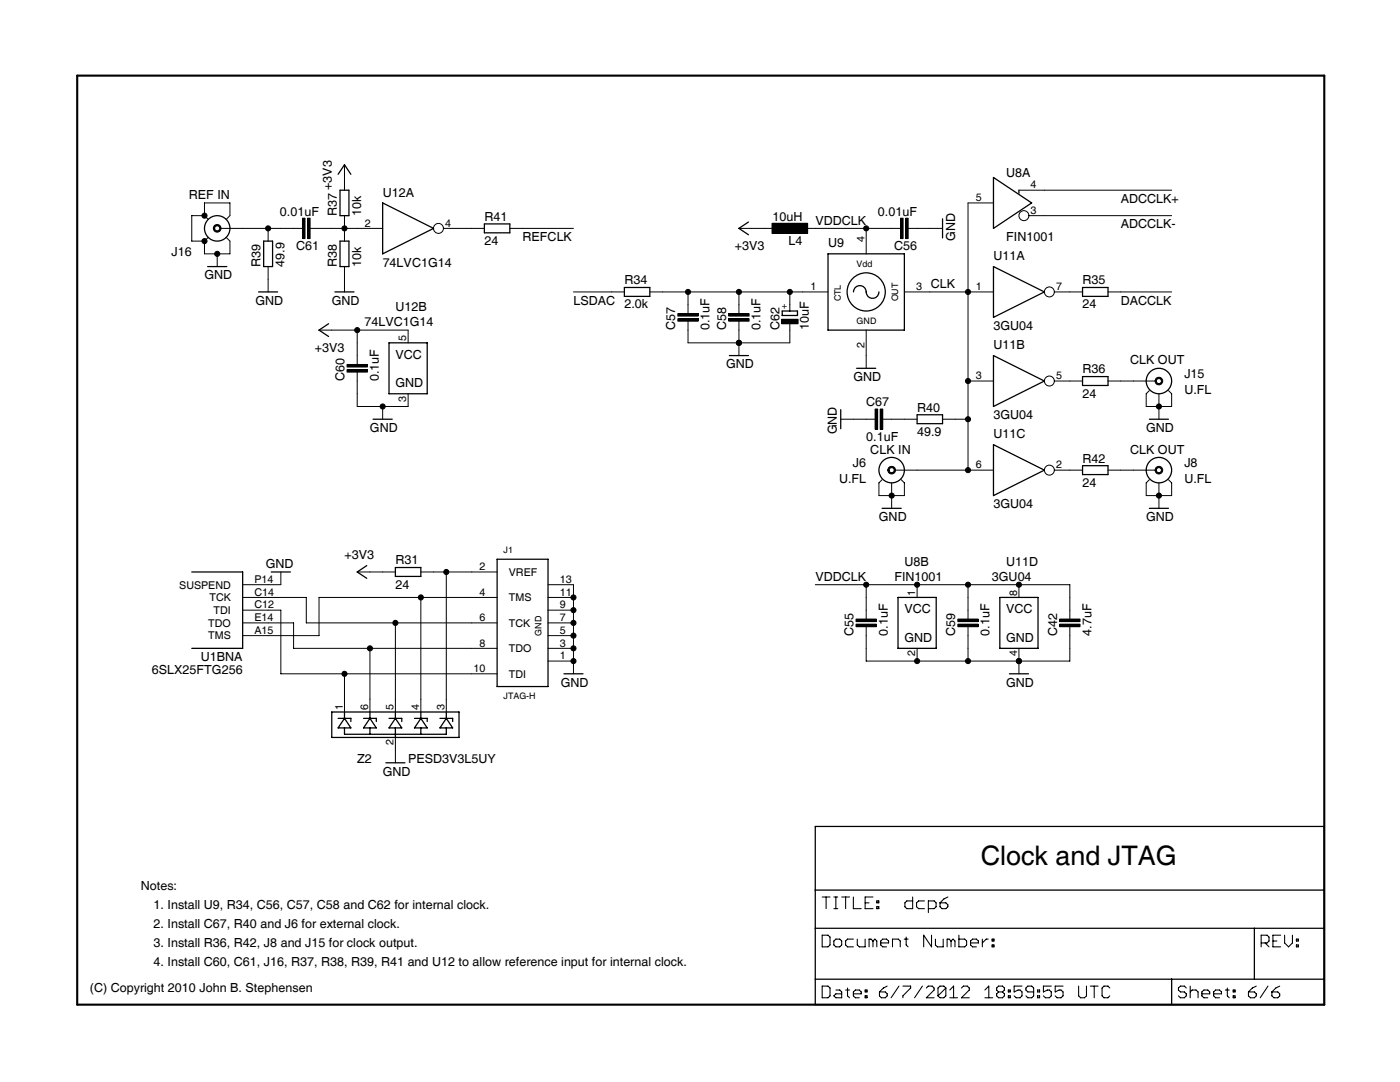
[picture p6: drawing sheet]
<svg xmlns="http://www.w3.org/2000/svg" width="279mm" height="216mm" viewBox="0 0 279 216" stroke-linecap="round" stroke-linejoin="round" font-family="sans-serif">
<path d="M15.4 15.1h248.9v185.4h-248.9z" fill="none" stroke="#000" stroke-width=".42"/>
<g fill="none" stroke="#000" stroke-width=".25">
<path d="M67.5 34.8l1.2-1.9 1.3 1.9M67.9 38h1.7v5h-1.7zM198.3 35.4l7.6 5.1-7.6 5.1zM203.3 38v.6M41.4 53.2h3.9M51.6 58.3h3.8M52.6 48.1h1.8v5.1h-1.8zM66.8 58.3h3.9M67.9 48.1h1.7v5.1h-1.7zM76.4 40.5l10.1 5.1-10.1 5.1zM96.7 44.7h5v1.8h-5zM124.6 57.4h5.1v1.7h-5.1z"/>
<path d="M149.4 44.3l-1.9 1.3 1.9 1.2M165.2 50.7h15.3v15.2h-15.3zM170.3 58.3a1.27 1.27 0 0 1 1.3-1.3 1.27 1.27 0 0 1 1.3 1.3 1.27 1.27 0 0 0 1.2 1.2 1.27 1.27 0 0 0 1.3-1.2M188.1 43.7v3.8M198.3 53.2l10.1 5.1-10.1 5zM216 57.4h5.1v1.7h-5.1zM65.6 64.6l-1.9 1.3 1.9 1.2M77.6 68.4h7.7v10.2h-7.7zM145.6 71h3.8M156.1 62.1h3.1v.8h-3.1zM171 73.5h3.8M198.3 71l10.1 5-10.1 5.1z"/>
<path d="M216 75.1h5.1v1.8h-5.1zM74.5 83.7h3.8M167.8 81.7v3.9M183 82.8h5.1v1.7h-5.1zM198.3 88.7l10.1 5.1-10.1 5.1zM216 92.9h5.1v1.8h-5.1zM229.4 83.7h3.8M38.3 114.1h10.1v15.3h-10.1M54.1 114.1h3.9M73.2 112.9l-1.9 1.2 1.9 1.3M78.9 113.2h5.1v1.8h-5.1zM99.2 111.6h10.2v25.4h-10.2z"/>
<path d="M176 101.4h3.9M179.2 119.2h7.6v10.2h-7.6zM199.5 119.2h7.7v10.2h-7.7zM229.4 101.4h3.8M112.5 134.5h3.9M201.4 134.5h3.9M66.2 142.1h25.4v5.1h-25.4zM67.5 143.3h2.5v.7M68.7 143.3l1.3 1.9h-2.5zM68.7 145.2v1.3h20.4v-1.3M68.7 142.1v1.2M72.6 143.3h2.5v.7"/>
<path d="M73.8 143.3l1.3 1.9h-2.5zM73.8 142.1v1.2M73.8 145.2v1.3M77 152.2h3.8M77.6 143.3h2.6v.7M78.9 143.3l1.3 1.9h-2.6zM78.9 145.2v2M78.9 142.1v1.2M82.7 143.3h2.6v.7M84 143.3l1.3 1.9h-2.6zM84 142.1v1.2M84 145.2v1.3"/>
<path d="M87.8 143.3h2.5v.7M89.1 143.3l1.2 1.9h-2.5zM89.1 142.1v1.2M162.7 164.9h101.6v35.6h-101.6zM162.7 177.6h101.6M162.7 185.2h101.6M162.7 195.4h101.6M233.8 195.4v5.1M250.3 185.2v10.2"/>
<circle cx="43.4" cy="45.6" r="2.54"/>
<circle cx="172.9" cy="58.3" r="3.8"/>
<circle cx="231.3" cy="76" r="2.54"/>
<circle cx="177.9" cy="93.8" r="2.54"/>
<circle cx="231.3" cy="93.8" r="2.54"/>
</g>
<g fill="none" stroke="#000" stroke-width=".21">
<path d="M164.1 179h1.6M164.9 179v2.3M166.4 179h.8M166.8 179v2.3M168 179h1.5M168.8 179v2.3M170.3 179v2.3h1.6M174.2 179h-1.5v2.3h1.5M175 179.8h.4v.3h-.4zM182.1 179v2.3h-1.1l-.4-.4v-.8l.4-.3h1.1M184.5 179.8h-1.2l-.4 .3v.8l.4 .4h1.2M189.2 179l-.8 .4-.8 .7"/>
<path d="M164.1 186.6h1.1l.5 .4v1.6l-.5 .3h-1.1zM164.1 196.8h1.1l.5 .3v1.6l-.5 .4h-1.1zM166.4 187.8l.4-.4h.8l.4 .4v.8l-.4 .3h-.8l-.4-.3zM166.4 181.3h.8M166.8 197.5h.8l.4 .4v1.2h-1.2l-.4-.4 .4-.4h1.2M168.8 197.5h.7M169.1 197.1v1.6l.4 .4M170.3 198.3h1.6v-.4l-.4-.4h-.8l-.4 .4v.8l.4 .4h.8M170.3 187.4h-1.2l-.3 .4v.8l.3 .3h1.2M171.1 187.4v1.2l.4 .3h1.2v-1.5M172.7 198.7h.3v.4h-.3zM172.7 197.5h.3v.4h-.3z"/>
<path d="M172.7 180.1h.7M174.2 187.8l-.4-.4h-.4v1.5M174.2 187.8l.4-.4 .4 .4v1.1M174.2 187.8v1.1M175 180.9h.4v.4h-.4zM175.5 197.9h1.2l.4 .4v.4l-.4 .4h-.8l-.4-.4zM175.8 188.2h1.5v-.4l-.4-.4h-.7l-.4 .4v.8l.4 .3h.7M177.1 196.8l-.8 .3-.8 .8M178.1 188.9v-1.5h1.2l.4 .4v1.1M179.4 196.8l-1.6 2.3M180.2 196.8h1.5v.3l-1.5 1.6v.4M180.4 187.4h.8"/>
<path d="M180.8 187v1.6l.4 .3M184.1 196.8l-1.6 2.3M184.9 197.1l.4-.3h.7l.4 .3v.4l-1.5 1.6h1.5M185.3 181.3h1.1l.4-.4v-.8l-.4-.3h-1.1v2.3M185.9 186.6v2.3l-1.6-2.3v2.3M186.7 187.4v1.2l.4 .3h1.1v-1.5M187.6 180.1h1.2l.4 .5v.3l-.4 .4h-.8l-.4-.4zM188.8 197.1v1.6l-.4 .4h-.8l-.4-.4M188.8 197.1l-.4-.3h-.8l-.4 .3v1.6M188.8 197.1l-1.6 1.6M189.5 199.1h1.6M189.5 197.5l.8-.7v2.3"/>
<path d="M189.8 187.8l-.4-.4h-.4v1.5M189.8 187.8v1.1M189.8 187.8l.4-.4 .4 .4v1.1M191.4 186.6v2.3h1.1l.4-.3v-.8l-.4-.4h-1.1M191.9 197.1l.4-.3h.7l.4 .3v.4l-1.5 1.6h1.5M193.7 188.2h1.6v-.4l-.4-.4h-.8l-.4 .4v.8l.4 .3h.8M196 187.4v1.5M196.6 199.1h1.5M196.6 197.5l.7-.7v2.3M197.2 187.4h-.4l-.8 .8M198 188.6h.4v.3h-.4zM198 187.4h.4v.4h-.4z"/>
<path d="M199.3 197.9l-.4 .4v.4l.4 .4h.8l.3-.4v-.4l-.3-.4M199.3 197.9l-.4-.4v-.4l.4-.3h.8l.3 .3v.4l-.3 .4M199.3 197.9h.8M201.2 198.7h.4v.4h-.4zM201.2 197.5h.4v.4h-.4zM204 196.8h-1.6v1.1l.8-.4h.4l.4 .4v.8l-.4 .4h-.8l-.4-.4M206.3 197.9h-1.2l-.4-.4v-.4l.4-.3h.8l.4 .3v1.6l-.4 .4h-.8l-.4-.4M207.1 198.7h.4v.4h-.4zM207.1 197.5h.4v.4h-.4zM209.8 196.8h-1.6v1.1l.8-.4h.4l.4 .4v.8l-.4 .4h-.8l-.4-.4M212.2 196.8h-1.6v1.1l.8-.4h.4l.4 .4v.8l-.4 .4h-.8l-.4-.4M215.3 196.8v1.9l.3 .4h.8l.4-.4v-1.9"/>
<path d="M217.6 196.8h1.6M218.4 196.8v2.3M221.5 197.1l-.4-.3h-.8l-.4 .3v1.6l.4 .4h.8l.4-.4M236.7 197.1l-.3-.3h-.8l-.4 .3v.4l.4 .4h.8l.3 .4v.4l-.3 .4h-.8l-.4-.4M237.5 197.9l.4-.4h.8l.4 .4v1.2M237.5 196.8v2.3M239.9 198.3h1.5v-.4l-.4-.4h-.7l-.4 .4v.8l.4 .4h.7M242.2 198.3h1.6v-.4l-.4-.4h-.8l-.4 .4v.8l.4 .4h.8M244.5 197.5h.8M244.9 197.1v1.6l.4 .4M246.1 198.7h.4v.4h-.4zM246.1 197.5h.4v.4h-.4z"/>
<path d="M249.2 197.9h1.1l.4 .4v.4l-.4 .4h-.7l-.4-.4zM250.7 196.8l-.8 .3-.7 .8M251.7 188.2h1.2l.4-.4v-.8l-.4-.4h-1.2v2.3M252.5 188.2l.8 .7M253 196.8l-1.5 2.3M253.8 197.9h1.2l.4 .4v.4l-.4 .4h-.8l-.4-.4zM254 187.8h.8M255.4 196.8l-.8 .3-.8 .8M255.6 186.6h-1.6v2.3h1.6M256.4 186.6v1.6l.8 .7 .7-.7v-1.6M258.7 188.6h.4v.3h-.4zM258.7 187.4h.4v.4h-.4z"/>
</g>
<g fill="none" stroke="#000" stroke-width=".2">
<path d="M68.7 32.9v5.1M203.3 38h30.5M40.8 43v-2.5h5.1v2.5l-.8 .8M40.8 43h-2.5v5.1h2.5M40.8 43l.8 .8M41.6 47.3l-.8 .8M42.7 45.1a.76 .76 0 0 1 1.2 0 .76 .76 0 0 1-.3 1.2 .76 .76 0 0 1-1-.7h.2a.51 .51 0 0 1 .8-.5 .51 .51 0 0 1 .1 .9 .51 .51 0 0 1-.8-.3l-.1-.1h-.2zM43.3 50.7v2.5M44 45.6h16.4M45.1 47.3l.8 .8v2.6h-5.1v-2.6M53.5 45.6v2.5M53.5 53.2v5.1"/>
<path d="M60.4 43.5h.5v4.1h-.5zM61.4 43.5h.5v4.1h-.5zM61.9 45.6h14.5M68.7 43v5.1M68.7 53.2v5.1M88.5 45.6h8.2M101.7 45.6h12.7M114.4 58.3h10.2M129.7 58.3h35.5M137.3 58.3v4.3M147.5 45.6h7.6M147.5 58.3v4.3"/>
<path d="M154.1 44.6h7.1v2h-7.1zM157.6 58.3v3.8M160.2 45.6h19.5M172.9 45.6v5.1M179.7 43.5h.5v4.1h-.5zM180.5 58.3h17.8M180.7 43.5h.6v4.1h-.6zM181.3 45.6h6.8M198.3 40.5h-5.1v35.5M205.3 43h28.5M210.4 58.3h5.6M221.1 58.3h12.7"/>
<path d="M63.7 65.9h17.7v2.5M69.3 72.7h4v.5h-4zM69.3 73.7h4v.6h-4zM71.3 74.3v6.8h10.1v-2.5M71.3 65.9v6.8M135.3 62.6h4v.5h-4zM135.3 63.6h4v.5h-4zM137.3 64.1v4.3h20.3v-3.8M145.4 62.6h4.1v.5h-4.1zM145.4 63.6h4.1v.5h-4.1zM147.5 64.1v6.9M156 63.7h3.3v.9h-3.3z"/>
<path d="M172.9 65.9v7.6M193.2 76v17.8M193.2 76h5.1M210.4 76h5.6M221.1 76h9.6M229.4 77.9l-.7 .7v2.5h5.1v-2.5l-.6-.7M230.6 75.6a.76 .76 0 0 1 1.3 0l.2 .4a.76 .76 0 0 1-.8 .8 .76 .76 0 0 1-.8-.8h.3l.3-.4 .3-.1 .3 .2 .1 .3-.1 .4-.6 .1-.3-.5h-.3zM231.3 78.6v5.1M76.4 81.1v2.6M167.8 83.7h6.8M174.6 81.6h.6v4.1h-.6zM175.7 81.6h.5v4.1h-.5z"/>
<path d="M176 95.7l-.6 .7v2.5h5.1v-2.5l-.6-.7M176.2 83.7h6.8M177.3 93.4a.76 .76 0 0 1 1.2-.1 .76 .76 0 0 1-.3 1.2 .76 .76 0 0 1-1-.7h.2l.4-.5 .5 .2 .2 .3-.2 .3-.5 .2-.2-.2-.2-.3h-.2zM177.9 96.4v5M178.6 93.8h19.7M188.1 83.7h5.1M210.4 93.8h5.6M221.1 93.8h9.6M229.4 95.7l-.7 .7v2.5h5.1v-2.5l-.6-.7M230.6 93.4a.76 .76 0 0 1 1.3 0l.2 .4a.76 .76 0 0 1-.6 .7 .76 .76 0 0 1-.8-.3l-.2-.4h.3l.1-.3 .2-.2 .6 .2 .1 .3-.1 .4-.6 .1-.3-.5h-.3zM231.3 96.4v5M48.4 119.2h12.7v5.1h38.1"/>
<path d="M56 114.1v2.6h-7.6M71.3 114.1h7.6M84 114.1h15.2M84 119.2v22.9M89.1 114.1v28M99.2 119.2h-35.5v7.6h-15.3M109.4 116.7h5v17.8M109.4 119.2h5M162.7 116.7h50.8v6.8M172.9 116.7v6.8M183 116.7v2.5M193.2 116.7v6.8"/>
<path d="M203.3 116.7v2.5M48.4 121.8h7.6v12.7h43.2M48.4 124.3h10.2v5.1h40.6M68.7 134.5v7.6M73.8 129.4v12.7M78.9 124.3v17.8M109.4 121.8h5M109.4 124.3h5M109.4 126.8h5M109.4 129.4h5M109.4 131.9h5M170.8 123.5h4.1v.5h-4.1z"/>
<path d="M170.8 124.5h4.1v.6h-4.1zM172.9 125.1v6.8h40.6v-6.8M183 129.4v2.5M191.2 123.5h4v.5h-4zM191.2 124.5h4v.6h-4zM193.2 125.1v6.8M203.3 129.4v5.1M211.5 123.5h4v.5h-4zM211.5 124.5h4v.6h-4zM78.9 147.2v5"/>
<circle cx="40.8" cy="48.1" r=".51"/>
<circle cx="40.8" cy="43" r=".51"/>
<circle cx="43.4" cy="50.7" r=".51"/>
<circle cx="53.5" cy="45.6" r=".51"/>
<circle cx="68.8" cy="45.6" r=".51"/>
<circle cx="87.5" cy="45.6" r="1"/>
<circle cx="137.3" cy="58.3" r=".51"/>
<circle cx="147.5" cy="58.3" r=".51"/>
<circle cx="157.6" cy="58.3" r=".51"/>
<circle cx="172.9" cy="45.6" r=".51"/>
<circle cx="193.2" cy="58.3" r=".51"/>
<circle cx="204.3" cy="43" r="1"/>
<circle cx="209.4" cy="58.3" r="1"/>
<circle cx="71.3" cy="65.9" r=".51"/>
<circle cx="147.5" cy="68.4" r=".51"/>
<circle cx="193.2" cy="76" r=".51"/>
<circle cx="209.4" cy="76" r="1"/>
<circle cx="76.4" cy="81.1" r=".51"/>
<circle cx="177.9" cy="98.9" r=".51"/>
<circle cx="193.2" cy="83.7" r=".51"/>
<circle cx="193.2" cy="93.8" r=".51"/>
<circle cx="209.4" cy="93.8" r="1"/>
<circle cx="231.3" cy="81.1" r=".51"/>
<circle cx="231.3" cy="98.9" r=".51"/>
<circle cx="84" cy="119.2" r=".51"/>
<circle cx="89.1" cy="114.1" r=".51"/>
<circle cx="114.4" cy="119.2" r=".51"/>
<circle cx="172.9" cy="116.7" r=".51"/>
<circle cx="183" cy="116.7" r=".51"/>
<circle cx="193.2" cy="116.7" r=".51"/>
<circle cx="203.3" cy="116.7" r=".51"/>
<circle cx="68.8" cy="134.5" r=".51"/>
<circle cx="73.8" cy="129.4" r=".51"/>
<circle cx="78.9" cy="124.3" r=".51"/>
<circle cx="114.4" cy="126.8" r=".51"/>
<circle cx="114.4" cy="124.3" r=".51"/>
<circle cx="114.4" cy="121.8" r=".51"/>
<circle cx="114.4" cy="129.4" r=".51"/>
<circle cx="114.4" cy="131.9" r=".51"/>
<circle cx="183" cy="131.9" r=".51"/>
<circle cx="193.2" cy="131.9" r=".51"/>
<circle cx="203.3" cy="131.9" r=".51"/>
</g>
<g fill="#000">
<path d="M60.4 43.5h.5v4.1h-.5zM61.4 43.5h.5v4.1h-.5zM154.1 44.6h7.1v2h-7.1zM179.7 43.5h.5v4.1h-.5zM180.7 43.5h.6v4.1h-.6zM69.3 72.7h4v.5h-4zM69.3 73.7h4v.6h-4zM135.3 62.6h4v.5h-4zM135.3 63.6h4v.5h-4zM145.4 62.6h4.1v.5h-4.1zM145.4 63.6h4.1v.5h-4.1zM156 63.7h3.3v.9h-3.3z"/>
<path d="M174.6 81.6h.6v4.1h-.6zM175.7 81.6h.5v4.1h-.5zM170.8 123.5h4.1v.5h-4.1zM170.8 124.5h4.1v.6h-4.1zM191.2 123.5h4v.5h-4zM191.2 124.5h4v.6h-4zM211.5 123.5h4v.5h-4zM211.5 124.5h4v.6h-4z"/>
</g>
<g fill="#000">
<path d="M42.7 45.1a.76 .76 0 0 1 1.2 0 .76 .76 0 0 1-.3 1.2 .76 .76 0 0 1-1-.7h.2a.51 .51 0 0 1 .8-.5 .51 .51 0 0 1 .1 .9 .51 .51 0 0 1-.8-.3l-.1-.1h-.2z" fill-rule="evenodd"/>
<path d="M230.6 75.6a.76 .76 0 0 1 1.3 0l.2 .4a.76 .76 0 0 1-.8 .8 .76 .76 0 0 1-.8-.8h.3l.3-.4 .3-.1 .3 .2 .1 .3-.1 .4-.6 .1-.3-.5h-.3z" fill-rule="evenodd"/>
<path d="M177.3 93.4a.76 .76 0 0 1 1.2-.1 .76 .76 0 0 1-.3 1.2 .76 .76 0 0 1-1-.7h.2l.4-.5 .5 .2 .2 .3-.2 .3-.5 .2-.2-.2-.2-.3h-.2z" fill-rule="evenodd"/>
<path d="M230.6 93.4a.76 .76 0 0 1 1.3 0l.2 .4a.76 .76 0 0 1-.6 .7 .76 .76 0 0 1-.8-.3l-.2-.4h.3l.1-.3 .2-.2 .6 .2 .1 .3-.1 .4-.6 .1-.3-.5h-.3z" fill-rule="evenodd"/>
<circle cx="40.8" cy="48.1" r=".51"/>
<circle cx="40.8" cy="43" r=".51"/>
<circle cx="43.4" cy="50.7" r=".51"/>
<circle cx="53.5" cy="45.6" r=".51"/>
<circle cx="68.8" cy="45.6" r=".51"/>
<circle cx="137.3" cy="58.3" r=".51"/>
<circle cx="147.5" cy="58.3" r=".51"/>
<circle cx="157.6" cy="58.3" r=".51"/>
<circle cx="172.9" cy="45.6" r=".51"/>
<circle cx="193.2" cy="58.3" r=".51"/>
<circle cx="71.3" cy="65.9" r=".51"/>
<circle cx="147.5" cy="68.4" r=".51"/>
<circle cx="193.2" cy="76" r=".51"/>
<circle cx="76.4" cy="81.1" r=".51"/>
<circle cx="177.9" cy="98.9" r=".51"/>
<circle cx="193.2" cy="83.7" r=".51"/>
<circle cx="193.2" cy="93.8" r=".51"/>
<circle cx="231.3" cy="81.1" r=".51"/>
<circle cx="231.3" cy="98.9" r=".51"/>
<circle cx="84" cy="119.2" r=".51"/>
<circle cx="89.1" cy="114.1" r=".51"/>
<circle cx="114.4" cy="119.2" r=".51"/>
<circle cx="172.9" cy="116.7" r=".51"/>
<circle cx="183" cy="116.7" r=".51"/>
<circle cx="193.2" cy="116.7" r=".51"/>
<circle cx="203.3" cy="116.7" r=".51"/>
<circle cx="68.8" cy="134.5" r=".51"/>
<circle cx="73.8" cy="129.4" r=".51"/>
<circle cx="78.9" cy="124.3" r=".51"/>
<circle cx="114.4" cy="126.8" r=".51"/>
<circle cx="114.4" cy="124.3" r=".51"/>
<circle cx="114.4" cy="121.8" r=".51"/>
<circle cx="114.4" cy="129.4" r=".51"/>
<circle cx="114.4" cy="131.9" r=".51"/>
<circle cx="183" cy="131.9" r=".51"/>
<circle cx="193.2" cy="131.9" r=".51"/>
<circle cx="203.3" cy="131.9" r=".51"/>
</g>
<text font-size="5.4" x="195.7" y="172.5">Clock and JTAG</text>
<g font-size="2.5">
<text x="200.8" y="35.4">U8A</text>
<text x="37.7" y="39.7">REF IN</text>
<text x="66.2" y="38" transform="rotate(-90 66.2 38)">+3V3</text>
<text x="76.4" y="39.2">U12A</text>
<text x="223.7" y="40.5">ADCCLK+</text>
<text x="55.9" y="43">0.01uF</text>
<text x="67.2" y="43" transform="rotate(-90 67.2 43)">R37</text>
<text x="72.1" y="43" transform="rotate(-90 72.1 43)">10k</text>
<text x="96.7" y="44">R41</text>
<text x="154.2" y="44">10uH</text>
<text x="162.7" y="44.8">VDDCLK</text>
<text x="175.2" y="43">0.01uF</text>
<text x="223.7" y="45.6">ADCCLK-</text>
<text x="34.2" y="51.2">J16</text>
<text x="52" y="53.2" transform="rotate(-90 52 53.2)">R39</text>
<text x="56.8" y="53.2" transform="rotate(-90 56.8 53.2)">49.9</text>
<text x="59.1" y="49.9">C61</text>
<text x="67.2" y="53.2" transform="rotate(-90 67.2 53.2)">R38</text>
<text x="72.1" y="53.2" transform="rotate(-90 72.1 53.2)">10k</text>
<text x="76.4" y="53.2">74LVC1G14</text>
<text x="96.7" y="48.9">24</text>
<text x="104.3" y="48.1">REFCLK</text>
<text x="146.6" y="49.9">+3V3</text>
<text x="157.4" y="48.9">L4</text>
<text x="165.2" y="49.4">U9</text>
<text x="178.4" y="49.9">C56</text>
<text x="190.6" y="48.1" transform="rotate(-90 190.6 48.1)">GND</text>
<text x="198.3" y="51.9">U11A</text>
<text x="200.8" y="48.1">FIN1001</text>
<text x="40.8" y="55.7">GND</text>
<text x="124.6" y="56.7">R34</text>
<text x="185.8" y="57.5">CLK</text>
<text x="216" y="56.7">R35</text>
<text x="51" y="60.8">GND</text>
<text x="66.2" y="60.8">GND</text>
<text x="72.7" y="65.1">74LVC1G14</text>
<text x="78.9" y="62.1">U12B</text>
<text x="114.4" y="60.8">LSDAC</text>
<text x="124.6" y="61.6">2.0k</text>
<text x="134.8" y="65.9" transform="rotate(-90 134.8 65.9)">C57</text>
<text x="141.6" y="65.9" transform="rotate(-90 141.6 65.9)">0.1uF</text>
<text x="144.9" y="65.9" transform="rotate(-90 144.9 65.9)">C58</text>
<text x="151.8" y="65.9" transform="rotate(-90 151.8 65.9)">0.1uF</text>
<text x="155.6" y="65.9" transform="rotate(-90 155.6 65.9)">C62</text>
<text x="161.4" y="65.9" transform="rotate(-90 161.4 65.9)">10uF</text>
<text x="198.3" y="65.9">3GU04</text>
<text x="216" y="61.6">24</text>
<text x="223.7" y="60.8">DACCLK</text>
<text x="62.8" y="70.2">+3V3</text>
<text x="78.9" y="71.6">VCC</text>
<text x="198.3" y="69.7">U11B</text>
<text x="68.7" y="76" transform="rotate(-90 68.7 76)">C60</text>
<text x="75.6" y="76" transform="rotate(-90 75.6 76)">0.1uF</text>
<text x="78.9" y="77.3">GND</text>
<text x="144.9" y="73.5">GND</text>
<text x="170.3" y="76">GND</text>
<text x="216" y="74.5">R36</text>
<text x="225.5" y="72.7">CLK OUT</text>
<text x="236.4" y="75.4">J15</text>
<text x="172.9" y="81.1">C67</text>
<text x="183" y="82.1">R40</text>
<text x="198.3" y="83.7">3GU04</text>
<text x="216" y="79.3">24</text>
<text x="236.4" y="78.6">U.FL</text>
<text x="73.8" y="86.2">GND</text>
<text x="167" y="86.7" transform="rotate(-90 167 86.7)">GND</text>
<text x="172.9" y="88">0.1uF</text>
<text x="183" y="87">49.9</text>
<text x="198.3" y="87.5">U11C</text>
<text x="228.7" y="86.2">GND</text>
<text x="170.2" y="93.2">J6</text>
<text x="173.7" y="90.5">CLK IN</text>
<text x="216" y="92.3">R42</text>
<text x="225.5" y="90.5">CLK OUT</text>
<text x="236.4" y="93.2">J8</text>
<text x="167.4" y="96.4">U.FL</text>
<text x="198.3" y="101.4">3GU04</text>
<text x="216" y="97.1">24</text>
<text x="236.4" y="96.4">U.FL</text>
<text x="175.4" y="104">GND</text>
<text x="228.7" y="104">GND</text>
<text x="53" y="113.4">GND</text>
<text x="68.7" y="111.6">+3V3</text>
<text x="78.9" y="112.6">R31</text>
<text x="180.5" y="112.9">U8B</text>
<text x="200.8" y="112.9">U11D</text>
<text x="78.9" y="117.4">24</text>
<text x="162.7" y="115.9">VDDCLK</text>
<text x="178.5" y="115.9">FIN1001</text>
<text x="198" y="115.9">3GU04</text>
<text x="180.5" y="122.4">VCC</text>
<text x="200.8" y="122.4">VCC</text>
<text x="40.1" y="131.9">U1BNA</text>
<text x="170.3" y="126.8" transform="rotate(-90 170.3 126.8)">C55</text>
<text x="177.2" y="126.8" transform="rotate(-90 177.2 126.8)">0.1uF</text>
<text x="180.5" y="128.1">GND</text>
<text x="190.6" y="126.8" transform="rotate(-90 190.6 126.8)">C59</text>
<text x="197.5" y="126.8" transform="rotate(-90 197.5 126.8)">0.1uF</text>
<text x="200.8" y="128.1">GND</text>
<text x="211" y="126.8" transform="rotate(-90 211 126.8)">C42</text>
<text x="217.8" y="126.8" transform="rotate(-90 217.8 126.8)">4.7uF</text>
<text x="30.3" y="134.5">6SLX25FTG256</text>
<text x="111.9" y="137">GND</text>
<text x="200.8" y="137">GND</text>
<text x="71.3" y="152.2">Z2</text>
<text x="76.4" y="154.7">GND</text>
<text x="81.4" y="152.2">PESD3V3L5UY</text>
<text x="28.1" y="177.6">Notes:</text>
<text x="30.6" y="181.4">1. Install U9, R34, C56, C57, C58 and C62 for internal clock.</text>
<text x="30.6" y="185.2">2. Install C67, R40 and J6 for external clock.</text>
<text x="30.6" y="189">3. Install R36, R42, J8 and J15 for clock output.</text>
<text x="17.9" y="197.9">(C) Copyright 2010 John B. Stephensen</text>
<text x="30.6" y="192.8">4. Install C60, C61, J16, R37, R38, R39, R41 and U12 to allow reference input for internal clock.</text>
</g>
<g font-size="2.1">
<text x="194.8" y="40.1">5</text>
<text x="205.7" y="37.6">4</text>
<text x="72.8" y="45.2">2</text>
<text x="88.9" y="45.2">4</text>
<text x="205.7" y="42.7">3</text>
<text x="172.5" y="48.3" transform="rotate(-90 172.5 48.3)">4</text>
<text x="161.7" y="57.9">1</text>
<text x="182.8" y="57.9">3</text>
<text x="194.8" y="57.9">1</text>
<text x="210.8" y="57.9">7</text>
<text x="81.1" y="68.1" transform="rotate(-90 81.1 68.1)">5</text>
<text x="172.5" y="69.4" transform="rotate(-90 172.5 69.4)">2</text>
<text x="194.8" y="75.7">3</text>
<text x="210.8" y="75.7">5</text>
<text x="81.1" y="80.1" transform="rotate(-90 81.1 80.1)">3</text>
<text x="194.8" y="93.5">6</text>
<text x="210.8" y="93.5">2</text>
<text x="95.7" y="113.8">2</text>
<text x="35.8" y="117.4">SUSPEND</text>
<text x="41.8" y="120">TCK</text>
<text x="50.8" y="116.3">P14</text>
<text x="50.8" y="118.9">C14</text>
<text x="95.7" y="118.9">4</text>
<text x="101.6" y="114.9">VREF</text>
<text x="101.6" y="120">TMS</text>
<text x="111.7" y="118.9">11</text>
<text x="111.7" y="116.3">13</text>
<text x="182.7" y="118.9" transform="rotate(-90 182.7 118.9)">1</text>
<text x="203" y="118.9" transform="rotate(-90 203 118.9)">8</text>
<text x="41.6" y="125.1">TDO</text>
<text x="42.6" y="122.5">TDI</text>
<text x="50.8" y="121.4">C12</text>
<text x="50.8" y="123.9">E14</text>
<text x="95.7" y="123.9">6</text>
<text x="101.6" y="125.1">TCK</text>
<text x="111.7" y="123.9">7</text>
<text x="111.7" y="121.4">9</text>
<text x="41.6" y="127.6">TMS</text>
<text x="50.8" y="126.5">A15</text>
<text x="95.7" y="129">8</text>
<text x="101.6" y="130.1">TDO</text>
<text x="111.7" y="131.6">1</text>
<text x="111.7" y="129">3</text>
<text x="111.7" y="126.5">5</text>
<text x="182.7" y="130.9" transform="rotate(-90 182.7 130.9)">2</text>
<text x="203" y="130.9" transform="rotate(-90 203 130.9)">4</text>
<text x="94.5" y="134.1">10</text>
<text x="101.6" y="135.2">TDI</text>
<text x="68.4" y="141.7" transform="rotate(-90 68.4 141.7)">1</text>
<text x="73.5" y="141.7" transform="rotate(-90 73.5 141.7)">6</text>
<text x="78.5" y="141.7" transform="rotate(-90 78.5 141.7)">5</text>
<text x="83.6" y="141.7" transform="rotate(-90 83.6 141.7)">4</text>
<text x="88.7" y="141.7" transform="rotate(-90 88.7 141.7)">3</text>
<text x="78.5" y="148.7" transform="rotate(-90 78.5 148.7)">2</text>
</g>
<g font-size="1.8">
<text x="171" y="53.2">Vdd</text>
<text x="157.1" y="61.7" transform="rotate(-90 157.1 61.7)">+</text>
<text x="167.8" y="60.2" transform="rotate(-90 167.8 60.2)">CTL</text>
<text x="171" y="64.6">GND</text>
<text x="179.2" y="60.2" transform="rotate(-90 179.2 60.2)">OUT</text>
<text x="100.5" y="110.3">J1</text>
<text x="108.1" y="126.8" transform="rotate(-90 108.1 126.8)">GND</text>
<text x="100.5" y="139.5">JTAG-H</text>
</g>
</svg>
